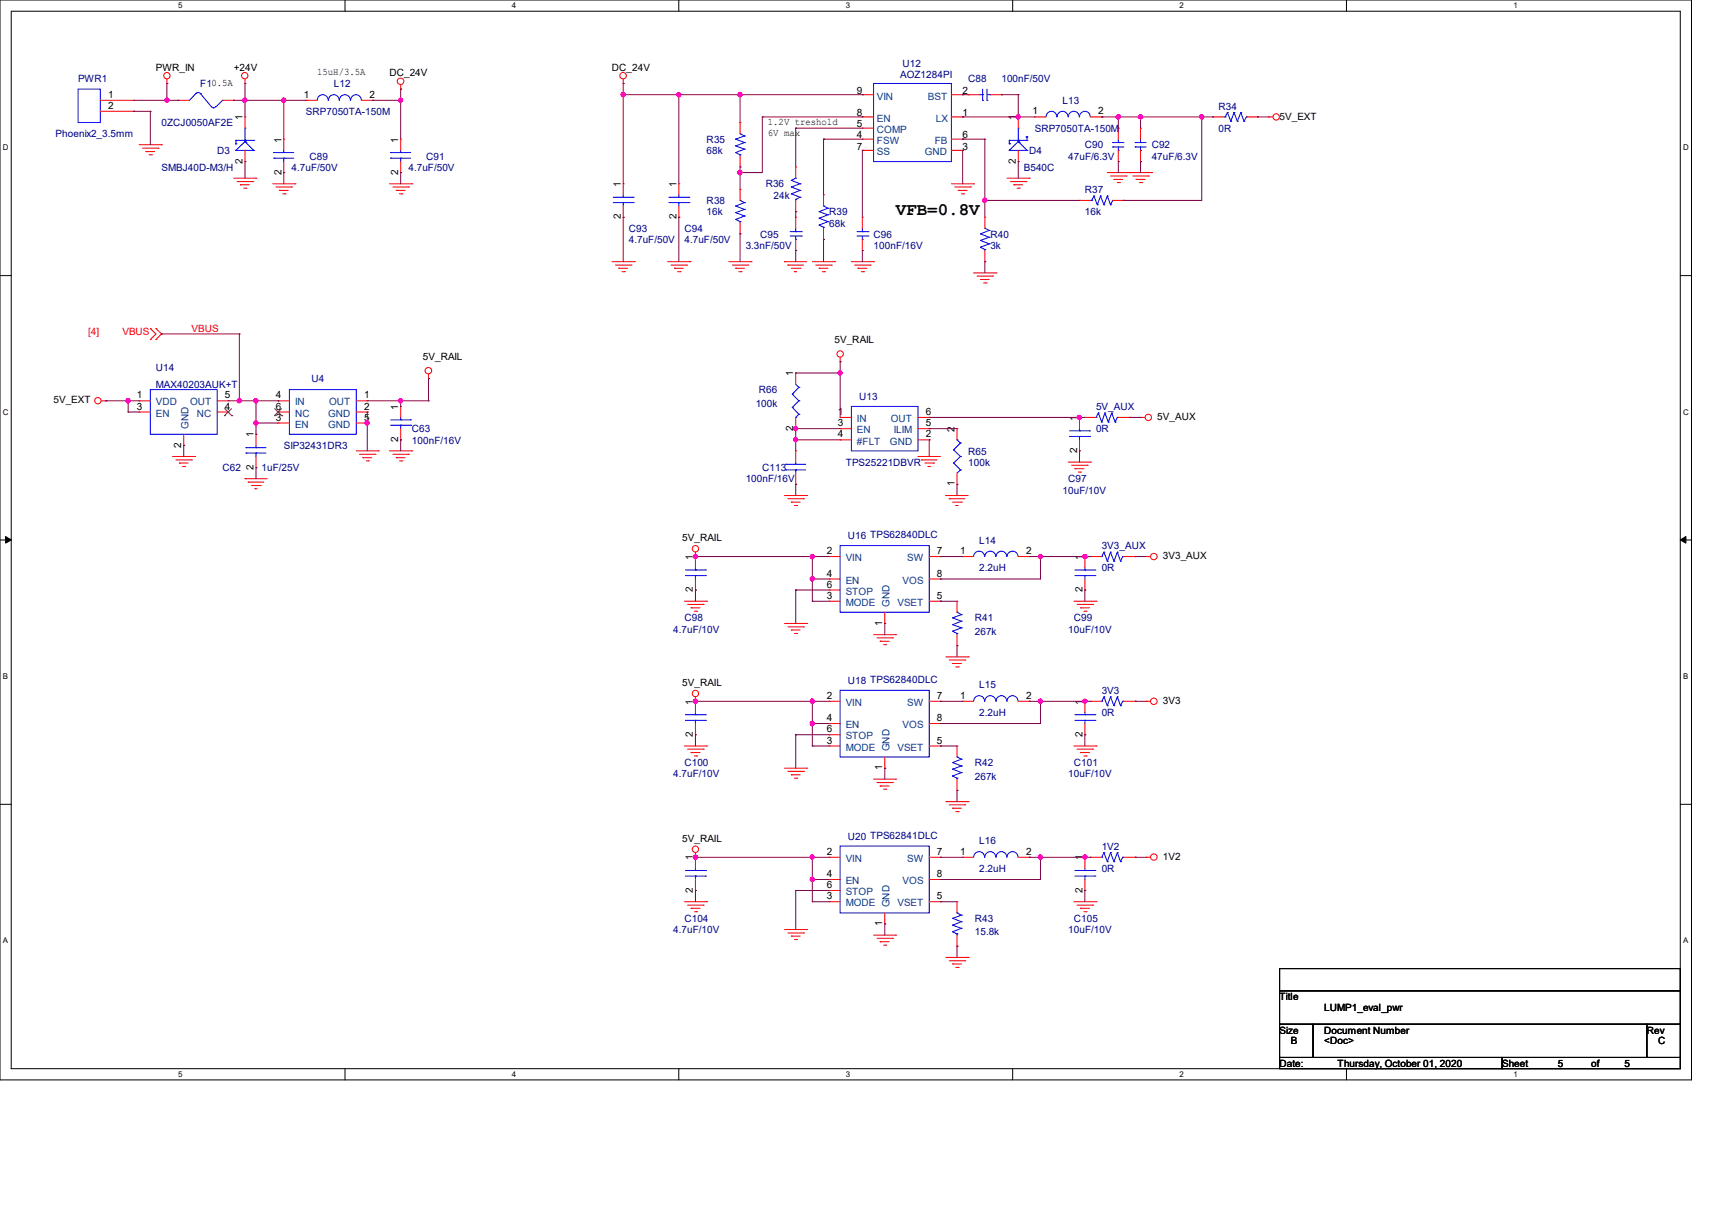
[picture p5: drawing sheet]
<svg xmlns="http://www.w3.org/2000/svg" width="297mm" height="210mm" viewBox="0 0 297 210" stroke-linecap="round" stroke-linejoin="round" font-family="sans-serif">
<path d="M0 0h293.5v187.3h-293.5zM1.9 1.9h289.6v183.4h-289.6z" fill="none" stroke="#000" stroke-width=".17"/>
<g fill="#fff">
<path d="M30.9 .2h.8v1.5h-.8z"/>
<path d="M30.9 185.5h.8v1.6h-.8z"/>
</g>
<path d="M59.9 0v1.9M59.9 185.3v2" fill="none" stroke="#000" stroke-width=".17"/>
<g fill="#fff">
<path d="M88.8 .2h.8v1.5h-.8z"/>
<path d="M88.8 185.5h.8v1.6h-.8z"/>
</g>
<path d="M117.8 0v1.9M117.8 185.3v2" fill="none" stroke="#000" stroke-width=".17"/>
<g fill="#fff">
<path d="M146.7 .2h.8v1.5h-.8z"/>
<path d="M146.7 185.5h.8v1.6h-.8z"/>
</g>
<path d="M175.7 0v1.9M175.7 185.3v2" fill="none" stroke="#000" stroke-width=".17"/>
<g fill="#fff">
<path d="M204.6 .2h.8v1.5h-.8z"/>
<path d="M204.6 185.5h.8v1.6h-.8z"/>
</g>
<path d="M233.6 0v1.9M233.6 185.3v2" fill="none" stroke="#000" stroke-width=".17"/>
<g fill="#fff">
<path d="M262.6 .2h.7v1.5h-.7z"/>
<path d="M262.6 185.5h.7v1.6h-.7z"/>
<path d="M.5 24.8h1v1.6h-1z"/>
<path d="M292 24.8h1v1.6h-1z"/>
<path d="M.5 70.7h1v1.5h-1z"/>
<path d="M292 70.7h1v1.5h-1z"/>
</g>
<path d="M0 47.8h1.9M291.5 47.8h2" fill="none" stroke="#000" stroke-width=".17"/>
<g fill="#fff">
<path d="M.5 116.5h.9v1.6h-.9z"/>
<path d="M292 116.5h.9v1.6h-.9z"/>
</g>
<path d="M0 93.6h1.9M291.5 93.6h2" fill="none" stroke="#000" stroke-width=".17"/>
<path d="M1 93l.9 .6-.9 .6zM291.5 93.6l1-.6v1.2z" fill="#000" stroke="#000" stroke-width=".17"/>
<g fill="#fff">
<path d="M.5 162.4h.9v1.5h-.9z"/>
<path d="M292 162.4h.9v1.5h-.9z"/>
</g>
<path d="M0 139.5h1.9M291.5 139.5h2M222 168h69.5v3.8h-69.5zM222 171.8h69.5v5.8h-69.5zM222 177.6h5.8v5.8h-5.8zM227.8 177.6h57.9v5.8h-57.9zM285.7 177.6h5.8v5.8h-5.8zM222 183.4h38.6v1.9h-38.6zM260.6 183.4h30.9v1.9h-30.9z" fill="none" stroke="#000" stroke-width=".17"/>
<g fill="none" stroke="#f00" stroke-width=".17">
<path d="M17.4 17.4h5.8M17.4 19.3h5.8M23.2 17.4h.1M23.2 19.3h.1M29 14.5h.1M29 13.7v.8M30.9 17.4h.1M30.9 17.4h2M38.6 17.4h2M40.6 17.4h.1M42.5 14.5h.1M42.5 13.7v.8"/>
<path d="M53.1 17.4h.1M53.1 17.4h1.9M62.7 17.4h2M64.7 17.4h.1M69.5 15.5h.1M69.5 14.7v.8M108.1 14.5h.1M108.1 13.7v.8M149.6 16.4h.1M149.6 16.4h2M165.1 16.4h1.9M167 16.4h.1"/>
<path d="M168 16.4h.1M168 16.4h1.9M171.8 16.4h1.9M173.7 16.4h.1M24.1 25.1h3.9M24.7 25.7h2.7M25.3 26.3h.1M25.3 26.3h1.5M25.9 26.8h.4M26.3 26.8h.1M27.4 25.7h.1M28 25.1h.1"/>
<path d="M40.6 30.9h3.8M41.1 31.5h2.8M41.7 32h.1M41.7 32h1.6M42.3 32.6h.4M42.5 28h.1M42.5 20.3h.1M42.5 20.3v1.9M42.5 26.1v1.9M42.7 32.6h.1M43.9 31.5h.1M44.4 30.9h.1"/>
<path d="M47.3 31.9h3.9M47.9 32.4h2.7M48.5 33h.1M48.5 33h1.5M49.1 33.6h.3M49.2 24.1h.1M49.2 29.9h.1M49.2 24.1v2M49.2 28v1.9M49.4 33.6h.1M50.6 32.4h.1M51.2 31.9h.1"/>
<path d="M67.6 31.9h3.9M68.2 32.4h2.7M68.7 33h.1M68.7 33h1.6M69.3 33.6h.4M69.5 24.1h.1M69.5 29.9h.1M69.5 24.1v2M69.5 28v1.9M69.7 33.6h.1M70.9 32.4h.1M71.5 31.9h.1"/>
<path d="M108.1 31.9h.1M108.1 37.7h.1M108.1 31.9v1.9M108.1 35.7v2M117.8 31.9h.1M117.8 37.7h.1M117.8 31.9v1.9M117.8 35.7v2M128.4 21.3h.1M128.4 29h.1M128.4 32.9h.1M128.4 21.3v1.9"/>
<path d="M128.4 27.1v1.9M128.4 32.9v1.9M128.4 38.6v2M138 37.7h.1M138 29h.1M138 36.7h.1M138 29v1.9M138 34.8v1.9M138 37.7v1.9M142.9 33.8h.1M142.9 33.8v1.9M142.9 39.6v1.9"/>
<path d="M149.6 20.3h.1M149.6 24.1h.1M149.6 26.1h.1M149.6 22.2h.1M149.6 37.7h.1M149.6 20.3h2M149.6 24.1h2M149.6 26.1h2M149.6 22.2h2M149.6 37.7v1.9M165.1 31.9h3.8M165.1 20.3h1.9"/>
<path d="M165.1 24.1h1.9M165.1 26.1h1.9M165.7 32.4h2.7M166.2 33h.1M166.2 33h1.6M166.8 33.6h.4M167 24.1h.1M167 26.1h.1M167 20.3h.1M167.2 33.6h.1M168.4 32.4h.1M168.9 31.9h.1"/>
<path d="M170.9 37.7h.1M170.9 37.7v1.9M174.7 30.9h3.9M175.3 31.5h2.7M175.9 32h.1M175.9 32h1.5M176.4 32.6h.4M176.7 28h.1M176.7 20.3h.1M176.7 20.3v1.9M176.7 26.1v1.9M176.8 32.6h.1"/>
<path d="M178 31.5h.1M178.6 30.9h.1M179.5 20.3h.1M179.5 20.3h2M187.3 34.8h.1M187.3 34.8h1.9M189.2 20.3h1.9M191.1 20.3h.1M192.1 29.9h7.7M192.7 30.5h2.7M193 34.8h2M193.3 31.1h.1"/>
<path d="M193.3 31.1h1.5M193.8 31.7h.4M194 22.2h.1M194 28h.1M194 22.2v1.9M194 26.1v1.9M194.2 31.7h.1M195 34.8h.1M195.4 30.5h.1M196 29.9h.1M196.5 30.5h2.7M197.1 31.1h.1"/>
<path d="M197.1 31.1h1.6M197.7 31.7h.4M197.9 22.2h.1M197.9 28h.1M197.9 22.2v1.9M197.9 26.1v1.9M198.1 31.7h.1M199.2 30.5h.1M199.8 29.9h.1M210.4 20.3h.1M210.4 20.3h1.9M216.2 20.3h1.9"/>
<path d="M218.1 20.3h.1M220.1 20.3h.1M220.1 20.3h.8M26.1 57h.1M26.1 58.9h.1M26.1 57l1 .9-1 1M27.1 58.9h.1M27.1 57h.1M27.1 57l.9 .9-.9 1M106.2 45.4h3.9M106.8 46h2.7M107.4 46.5h.1"/>
<path d="M107.4 46.5h1.5M107.9 47.1h.4M108.3 47.1h.1M109.5 46h.1M110.1 45.4h.1M115.8 45.4h3.9M116.4 46h2.7M117 46.5h.1M117 46.5h1.5M117.6 47.1h.4M118 47.1h.1M119.1 46h.1"/>
<path d="M119.7 45.4h.1M126.4 45.4h3.9M127 46h2.8M127.6 46.5h.1M127.6 46.5h1.6M128.2 47.1h.4M128.4 40.6h.1M128.6 47.1h.1M129.8 46h.1M130.3 45.4h.1M136.1 45.4h.1M136.1 45.4h3.9"/>
<path d="M136.7 46h.1M136.7 46h2.7M137.3 46.5h1.5M137.8 47.1h.1M137.8 47.1h.4M138 43.4h.1M138 41.5v1.9M138.8 46.5h.1M140.9 45.4h3.9M141.5 46h2.7M142.1 46.5h.1M142.1 46.5h1.5"/>
<path d="M142.7 47.1h.3M142.9 41.5h.1M143 47.1h.1M144.2 46h.1M144.8 45.4h.1M147.7 45.4h3.9M148.3 46h2.7M148.8 46.5h.1M148.8 46.5h1.6M149.4 47.1h.4M149.6 43.4h.1M149.6 41.5v1.9"/>
<path d="M149.8 47.1h.1M151 46h.1M151.6 45.4h.1M168.9 47.3h3.9M169.5 47.9h2.7M170.1 48.5h.1M170.1 48.5h1.5M170.6 49.1h.5M170.9 45.4h.1M170.9 43.4v2M171.1 49.1h.1M172.2 47.9h.1"/>
<path d="M172.8 47.3h.1M17.6 69.5h.8M18.4 69.5h.1M24.1 69.5h.1M24.1 71.5h.1M24.1 69.5h2M24.1 71.5h2M29.9 79.2h3.9M30.5 79.8h2.7M31.9 77.2h.1M31.9 75.3v1.9M33.2 79.8h.1"/>
<path d="M33.8 79.2h.1M37.7 69.5h1.9M37.7 71.5h1.9M39.6 69.5h.1M39.6 71.5h.1M44.4 75.3h.1M44.4 75.3v1.9M44.4 79.2v1.9M48.3 69.5h.1M48.3 71.5h.1M48.3 73.4h.1M48.3 69.5h1.9"/>
<path d="M48.3 71.5h1.9M48.3 73.4h1.9M61.8 69.5h1.9M61.8 78.2h3.9M61.8 71.5h1.9M61.8 73.4h1.9M62.4 78.8h2.7M62.9 79.4h.1M62.9 79.4h1.6M63.5 79.9h.4M63.7 69.5h.1M63.7 71.5h.1"/>
<path d="M63.7 73.4h.1M63.9 79.9h.1M65.1 78.8h.1M65.7 78.2h.1M67.6 78.2h3.9M68.2 78.8h2.7M68.7 79.4h.1M68.7 79.4h1.6M69.3 79.9h.4M69.5 70.5h.1M69.5 76.3h.1M69.5 70.5v1.9"/>
<path d="M69.5 74.3v2M69.7 79.9h.1M70.9 78.8h.1M71.5 78.2h.1M74.3 65.7h.1M74.3 64.9v.8M138 78.2h.1M138 64.7h.1M138 74.3h.1M138 64.7v1.9M138 72.4v1.9M138 78.2v1.9"/>
<path d="M145.8 62.7h.1M145.8 72.4h.1M145.8 74.3h.1M145.8 76.3h.1M145.8 72.4h1.9M145.8 62v.7M145.8 76.3h1.9M145.8 74.3h1.9M159.3 79.2h.1M159.3 79.2h3.9M159.3 72.4h1.9M159.3 76.3h1.9"/>
<path d="M159.3 74.3h1.9M159.9 79.8h.1M159.9 79.8h2.7M161.2 76.3h.1M161.2 74.3h.1M161.2 72.4h.1M166 74.3h.1M166 74.3v2M187.3 72.4h.1M187.3 78.2h.1M187.3 72.4v1.9M187.3 76.3v1.9"/>
<path d="M188.2 72.4h.1M188.2 72.4h2M194 72.4h2M196 72.4h.1M197.9 72.4h.1M197.9 72.4h.8M31.1 80.3h.1M31.1 80.3h1.5M31.7 80.9h.3M32 80.9h.1M42.5 83h.1M42.5 83h3.9"/>
<path d="M43.1 83.6h.1M43.1 83.6h2.7M43.6 84.2h1.6M44.2 84.8h.1M44.2 84.8h.4M44.4 81.1h.1M45.2 84.2h.1M120.6 96.5h.1M120.6 95.8v2.7M136.1 85.9h3.9M136.7 86.5h2.7M137.3 87.1h.1"/>
<path d="M137.3 87.1h1.5M137.8 87.7h.4M138 84h.1M138 82v2M138.2 87.7h.1M139.4 86.5h.1M140 85.9h.1M143.8 96.5h.1M143.8 96.5h2M160.4 80.3h1.6M161 80.9h.1M161 80.9h.4"/>
<path d="M161.2 96.5h2M162 80.3h.1M163.2 96.5h.1M164.1 85.9h.1M164.1 85.9h3.9M164.7 86.5h.1M164.7 86.5h2.7M165.3 87.1h1.5M165.8 87.7h.1M165.8 87.7h.4M166 84h.1M166 82v2"/>
<path d="M166.8 87.1h.1M167 96.5h.1M167 96.5h1.9M176.7 96.5h1.9M178.6 96.5h.1M185.3 80.1h3.9M185.9 80.7h2.7M186.5 81.3h.1M186.5 81.3h1.5M187.1 81.9h.4M187.5 81.9h.1M188.2 96.5h.1"/>
<path d="M188.2 96.5v2M188.6 80.7h.1M189.2 80.1h.1M189.2 96.5h.1M189.2 96.5h1.9M195 96.5h1.9M196.9 96.5h.1M198.8 96.5h.1M198.8 96.5h.8M118.7 104.3h3.9M119.3 104.8h2.7M119.9 105.4h.1"/>
<path d="M119.9 105.4h1.6M120.5 106h.4M120.6 102.3h.1M120.6 100.4v1.9M120.9 106h.1M122 104.8h.1M122.6 104.3h.1M136.1 108.1h3.9M136.7 108.7h2.7M137.3 109.3h.1M137.3 109.3h1.5M137.8 109.9h.4"/>
<path d="M138.2 109.9h.1M139.4 108.7h.1M140 108.1h.1M143.8 104.3h.1M143.8 100.4h.1M143.8 102.3h.1M143.8 104.3h2M143.8 100.4h2M143.8 102.3h2M151.6 110.1h3.8M152.1 110.6h2.8M152.7 111.2h.1"/>
<path d="M152.7 111.2h1.6M153.3 111.8h.4M153.5 108.1h.1M153.5 106.2v1.9M153.7 111.8h.1M154.9 110.6h.1M155.4 110.1h.1M161.2 104.3h2M161.2 100.4h2M163.2 104.3h.1M163.2 100.4h.1M164.1 113.9h3.9"/>
<path d="M164.7 114.5h2.7M165.3 115.1h.1M165.3 115.1h1.5M165.8 115.7h.4M166 104.3h.1M166 112h.1M166 104.3v1.9M166 110.1v1.9M166.2 115.7h.1M167.4 114.5h.1M168 113.9h.1M186.3 104.3h3.9"/>
<path d="M186.9 104.8h2.7M187.5 105.4h.1M187.5 105.4h1.5M188 106h.4M188.2 102.3h.1M188.2 100.4v1.9M188.4 106h.1M189.6 104.8h.1M190.2 104.3h.1M118.7 129.4h3.9M119.3 129.9h2.7M119.9 130.5h.1"/>
<path d="M119.9 130.5h1.6M120.5 131.1h.4M120.6 121.6h.1M120.6 127.4h.1M120.6 120.9v2.7M120.6 125.5v1.9M120.9 131.1h.1M122 129.9h.1M122.6 129.4h.1M136.1 133.2h3.9M136.7 133.8h2.7M137.3 134.4h.1"/>
<path d="M137.3 134.4h1.5M137.8 135h.4M138.2 135h.1M139.4 133.8h.1M140 133.2h.1M143.8 121.6h.1M143.8 129.4h.1M143.8 125.5h.1M143.8 127.4h.1M143.8 121.6h2M143.8 129.4h2M143.8 125.5h2"/>
<path d="M143.8 127.4h2M151.6 135.1h3.8M152.1 135.7h2.8M152.7 136.3h.1M152.7 136.3h1.6M153.3 136.9h.4M153.5 133.2h.1M153.5 131.3v1.9M153.7 136.9h.1M154.9 135.7h.1M155.4 135.1h.1M161.2 121.6h2"/>
<path d="M161.2 129.4h2M161.2 125.5h2M163.2 121.6h.1M163.2 129.4h.1M163.2 125.5h.1M164.1 139h3.9M164.7 139.6h2.7M166 129.4h.1M166 137.1h.1M166 129.4v1.9M166 135.1v2M167 121.6h.1"/>
<path d="M167 121.6h1.9M167.4 139.6h.1M168 139h.1M176.7 121.6h1.9M178.6 121.6h.1M186.3 129.4h3.9M186.9 129.9h2.7M187.5 130.5h.1M187.5 130.5h1.5M188 131.1h.4M188.2 121.6h.1M188.2 127.4h.1"/>
<path d="M188.2 121.6v2M188.2 125.5v1.9M188.4 131.1h.1M189.2 121.6h.1M189.2 121.6h1.9M189.6 129.9h.1M190.2 129.4h.1M195 121.6h1.9M196.9 121.6h.1M198.8 121.6h.1M198.8 121.6h.8M118.7 156.4h3.9"/>
<path d="M119.3 157h2.7M119.9 157.5h.1M119.9 157.5h1.6M120.5 158.1h.4M120.6 148.7h.1M120.6 154.4h.1M120.6 147.9v2.7M120.6 152.5v1.9M120.9 158.1h.1M122 157h.1M122.6 156.4h.1M143.8 148.7h.1"/>
<path d="M143.8 156.4h.1M143.8 152.5h.1M143.8 154.4h.1M143.8 148.7h2M143.8 156.4h2M143.8 152.5h2M143.8 154.4h2M153.5 158.3v1.9M161.2 148.7h2M161.2 156.4h2M161.2 152.5h2M163.2 148.7h.1"/>
<path d="M163.2 156.4h.1M163.2 152.5h.1M165.3 140.2h.1M165.3 140.2h1.5M165.8 140.8h.4M166 156.4h.1M166 156.4v1.9M166.2 140.8h.1M167 148.7h.1M167 148.7h1.9M176.7 148.7h1.9M178.6 148.7h.1"/>
<path d="M186.3 156.4h3.9M186.9 157h2.7M187.5 157.5h.1M187.5 157.5h1.5M188 158.1h.4M188.2 148.7h.1M188.2 154.4h.1M188.2 148.7v1.9M188.2 152.5v1.9M188.4 158.1h.1M189.2 148.7h.1M189.2 148.7h1.9"/>
<path d="M189.6 157h.1M190.2 156.4h.1M195 148.7h1.9M196.9 148.7h.1M198.8 148.7h.1M198.8 148.7h.8M136.1 161.2h3.9M136.7 161.8h2.7M137.3 162.3h.1M137.3 162.3h1.5M137.8 162.9h.4M138.2 162.9h.1"/>
<path d="M139.4 161.8h.1M140 161.2h.1M151.6 162.2h3.8M152.1 162.7h2.8M152.7 163.3h.1M152.7 163.3h1.6M153.3 163.9h.4M153.5 160.2h.1M153.7 163.9h.1M154.9 162.7h.1M155.4 162.2h.1M164.1 166h3.9"/>
<path d="M164.7 166.6h2.7M165.3 167.2h.1M165.3 167.2h1.5M165.8 167.8h.4M166 164.1h.1M166 162.2v1.9M166.2 167.8h.1M167.4 166.6h.1M168 166h.1"/>
<circle cx="29" cy="13.1" r=".55"/>
<circle cx="42.5" cy="13.1" r=".55"/>
<circle cx="69.5" cy="14.1" r=".56"/>
<circle cx="108.1" cy="13.1" r=".56"/>
<circle cx="221.4" cy="20.3" r=".55"/>
<circle cx="17" cy="69.5" r=".55"/>
<circle cx="74.3" cy="64.3" r=".56"/>
<circle cx="145.8" cy="61.4" r=".55"/>
<circle cx="199.2" cy="72.4" r=".55"/>
<circle cx="120.7" cy="95.2" r=".55"/>
<circle cx="200.2" cy="96.5" r=".56"/>
<circle cx="120.7" cy="120.3" r=".55"/>
<circle cx="200.2" cy="121.6" r=".56"/>
<circle cx="120.7" cy="147.3" r=".55"/>
<circle cx="200.2" cy="148.6" r=".56"/>
</g>
<g fill="none" stroke="#00f" stroke-width=".17">
<path d="M13.5 15.5h3.9v5.8h-3.9zM34 16.2l.4-.2 .4 .2M34 16.2h.1M34 16.2l-1.1 1.2M34.8 16.2h.1M34.8 16.2l1.9 2.3M37.4 18.5l-.3 .2-.4-.2M38.6 17.4h.1M38.6 17.4l-1.1 1.1M55 17.4a.95 .95 0 0 1 1-1 .95 .95 0 0 1 .9 1M57 17.4a.93 .93 0 0 1 .9-1 .93 .93 0 0 1 .9 1M58.9 17.4a.95 .95 0 0 1 .9-1 .95 .95 0 0 1 1 1"/>
<path d="M60.8 17.4a.93 .93 0 0 1 1-1 .93 .93 0 0 1 .9 1M151.6 14.5h13.5v13.5h-13.5zM169.9 16.4h.6M170.5 17.4h.1M170.5 16.4h.1M170.5 15.5v1.9M171.2 17.4h.1M171.2 15.5v1.9M171.2 16.4h.6M171.8 16.4h.1M212.9 19.5h.1M212.9 19.5l-.3 .8"/>
<path d="M212.9 19.5l.6 1.5M214.1 19.5h.1M214.1 19.5l-.6 1.5M214.1 19.5l.6 1.5M215.3 19.5h.1M215.3 19.5l-.6 1.5M215.3 19.5l.5 1.5M40.9 24.3h.1M40.9 26.1h.1M40.9 24.9h.1M40.9 24.3h3.1M40.9 26.1h3.1"/>
<path d="M40.9 24.3v.8M42.5 24.3h.1M42.5 22.2h.1M42.5 24.6h.1M42.5 22.2v2.4M42.5 24.6l1.5 1.5M42.5 24.6l-1.6 1.5M42.7 24.7h.1M44 24.3h.1M44 26.1h.1M47.5 27.4h.1M47.5 26.5h.1"/>
<path d="M47.5 27.4h3.5M47.5 26.5h3.5M49.2 26.5h.1M49.2 27.4h.1M49.2 26.1v.4M49.2 27.4v.6M67.8 27.4h.1M67.8 26.5h.1M67.8 27.4h3.4M67.8 26.5h3.4M69.5 26.5h.1M69.5 27.4h.1"/>
<path d="M69.5 26.1v.4M69.5 27.4v.6M106.4 35.1h3.5M106.4 34.2h3.5M108.1 34.2h.1M108.1 35.1h.1M108.1 33.8v.4M108.1 35.1v.6M109.9 35.1h.1M109.9 34.2h.1M116 35.1h3.5M116 34.2h3.5"/>
<path d="M117.8 34.2h.1M117.8 35.1h.1M117.8 33.8v.4M117.8 35.1v.6M119.5 35.1h.1M119.5 34.2h.1M127.6 26.5h.1M127.6 25.3h.1M127.6 24.1h.1M127.6 38.1h.1M127.6 36.9h.1M127.6 35.7h.1"/>
<path d="M127.6 26.5l.8 .3M127.6 25.3l1.6 .6M127.6 24.1l1.6 .6M127.6 38.1l.8 .3M127.6 36.9l1.6 .6M127.6 35.7l1.6 .6M128.4 23.2h.1M128.4 26.8h.1M128.4 34.8h.1M128.4 38.4h.1M128.4 23.2l.8 .4M128.4 26.8v.3"/>
<path d="M128.4 38.4v.2M128.4 34.8l.8 .3M129.2 25.9h.1M129.2 24.7h.1M129.2 23.6h.1M129.2 37.5h.1M129.2 36.3h.1M129.2 35.1h.1M129.2 25.9l-1.6 .6M129.2 24.7l-1.6 .6M129.2 23.6l-1.6 .5M129.2 37.5l-1.6 .6"/>
<path d="M129.2 36.3l-1.6 .6M129.2 35.1l-1.6 .6M137.3 33.6h.1M137.3 32.4h.1M137.3 31.3h.1M137.3 33.6l1.5 .6M137.3 32.4l1.5 .6M137.3 31.3l1.5 .6M138 30.9h.1M138 34.6h.1M138 34.6v.2M138 39.6v.6"/>
<path d="M138 30.9l-.7 .4M138.8 34.2h.1M138.8 33h.1M138.8 31.9h.1M138.8 34.2l-.8 .4M138.8 33l-1.5 .6M138.8 31.9l-1.5 .5M142.1 39h.1M142.1 37.8h.1M142.1 36.7h.1M142.1 39l.8 .4M142.1 37.8l1.5 .6"/>
<path d="M142.1 36.7l1.5 .6M142.9 35.7h.1M142.9 39.4h.1M142.9 35.7l.7 .4M142.9 39.4v.2M143.6 38.4h.1M143.6 37.3h.1M143.6 36.1h.1M143.6 38.4l-1.5 .6M143.6 37.3l-1.5 .5M143.6 36.1l-1.5 .6M149.6 39.6v.6"/>
<path d="M170.9 39.6h.1M170.9 39.6l.7 .4M171.6 40h.1M171.6 40l-1.5 .6M175.1 24.3h.1M175.1 26.1h.1M175.1 24.9h.1M175.1 24.3h3.1M175.1 24.3v.6M175.1 26.1h3.1M175.1 24.9h.2M176.7 24.3h.1"/>
<path d="M176.7 22.2h.1M176.7 24.6h.1M176.7 22.2v2.4M176.7 24.6l1.5 1.5M176.7 24.6l-1.6 1.5M176.8 24.7h.1M178 23.7h.1M178 23.7h.2M178.2 24.3h.1M178.2 23.7h.1M178.2 26.1h.1M178.2 23.7v.6"/>
<path d="M181.5 20.3a.93 .93 0 0 1 .9-1 .93 .93 0 0 1 .9 1M183.4 20.3a.95 .95 0 0 1 .9-1 .95 .95 0 0 1 1 1M185.3 20.3a.95 .95 0 0 1 1-1 .95 .95 0 0 1 .9 1M187.3 20.3a.93 .93 0 0 1 .9-1 .93 .93 0 0 1 .9 1M189.2 34.8h.2M189.4 34.8h.1M189.8 34h.1M189.8 34l-.4 .8M189.8 34l.6 1.5M190.4 35.5h.1M190.9 34h.1M190.9 34l-.5 1.5"/>
<path d="M190.9 34l.6 1.5M191.5 35.5h.1M192.1 34h.1M192.1 34l-.6 1.5M192.1 34l.6 1.5M192.7 35.5h.1M193 24.7h.1M193 25.5h.1M193 34.8h.1M193 24.7h2M193 25.5h2M193 34.8l-.3 .7"/>
<path d="M194 26.1h.1M194 24.7h.1M194 24.1v.6M194 25.5v.6M196.9 24.7h.1M196.9 25.5h.1M196.9 24.7h1.9M196.9 25.5h1.9M197.9 26.1h.1M197.9 24.7h.1M197.9 24.1v.6M197.9 25.5v.6"/>
<path d="M212.3 20.3h.3M212.6 20.3h.1M213.5 21h.1M214.7 21h.1M215.8 21h.1M216.2 20.3h.1M216.2 20.3l-.4 .7M137.1 40.2h1.9M137.1 40.9h1.9M138 41.5h.1M138 40.2h.1M138 40.9v.6"/>
<path d="M139 40.2h.1M139 40.9h.1M148.7 40.2h1.9M148.7 40.9h1.9M149.6 41.5h.1M149.6 40.2h.1M149.6 40.9v.6M150.6 40.2h.1M150.6 40.9h.1M170.1 42.9h.1M170.1 41.7h.1M170.1 40.6h.1"/>
<path d="M170.1 42.9l.8 .4M170.1 41.7l1.5 .6M170.1 40.6l1.5 .5M170.9 43.3h.1M170.9 43.3v.1M171.6 42.3h.1M171.6 41.1h.1M171.6 42.3l-1.5 .6M171.6 41.1l-1.5 .6M26.1 67.6h11.6v7.7h-11.6zM42.7 78.6h.1M42.7 77.6h.1"/>
<path d="M42.7 78.6h3.4M42.7 77.6h3.4M44.4 77.6h.1M44.4 78.6h.1M44.4 77.2v.4M44.4 78.6v.6M50.2 67.6h11.6v7.7h-11.6zM67.8 73.7h3.4M67.8 72.8h3.4M69.5 72.8h.1M69.5 73.7h.1M69.5 72.4v.4"/>
<path d="M69.5 73.7v.6M71.2 73.7h.1M71.2 72.8h.1M137.5 68.4h.1M137.5 70.7h.1M137.5 68.4l1.1 1.1M137.5 70.7l1.1 1.1M138 72.4h.1M138 66.6l.6 .6M138.6 67.2h.1M138.6 69.5h.1M138.6 71.8h.1"/>
<path d="M138.6 67.2l-1.1 1.2M138.6 69.5l-1.1 1.2M138.6 71.8l-.6 .6M147.7 70.5h11.6v7.7h-11.6zM165.4 78h.1M165.4 78l1.2 1.2M166 76.3h.1M166 76.3l.6 .5M166.6 79.2h.1M166.6 76.8h.1M166.6 79.2l-1.2 1.1M166.6 76.8l-1.2 1.2"/>
<path d="M185.5 75.7h3.5M185.5 74.7h3.5M187.3 74.7h.1M187.3 75.7h.1M187.3 74.3v.4M187.3 75.7v.6M189 75.7h.1M189 74.7h.1M190.2 72.4h.1M190.5 71.6h.1M190.5 71.6l.6 1.6M190.5 71.6l-.3 .8"/>
<path d="M191.1 73.2h.1M191.7 71.6h.1M191.7 71.6l.6 1.6M191.7 71.6l-.6 1.6M192.3 73.2h.1M192.9 71.6h.1M192.9 71.6l.6 1.6M192.9 71.6l-.6 1.6M193.5 73.2h.1M193.8 72.4h.1M193.8 72.4l-.3 .8M193.8 72.4h.2"/>
<path d="M118.9 99.8h3.5M118.9 98.8h3.5M120.6 98.8h.1M120.6 99.8h.1M120.6 98.5v.3M120.6 99.8v.6M122.4 99.8h.1M122.4 98.8h.1M136.3 81.5h.1M136.3 80.5h.1M136.3 81.5h3.5M136.3 80.5h3.5"/>
<path d="M138 80.5h.1M138 81.5h.1M138 80.1v.4M138 81.5v.5M145.8 94.6h15.4v11.6h-15.4zM165.4 80.3h.1M165.4 80.3l1.2 1.2M166.6 81.5h.1M166.6 81.5l-.6 .5M168.9 96.5a.95 .95 0 0 1 1-.9 .95 .95 0 0 1 .9 .9M170.9 96.5a.95 .95 0 0 1 .9-.9 .95 .95 0 0 1 1 .9M172.8 96.5a.93 .93 0 0 1 .9-.9 .93 .93 0 0 1 1 .9"/>
<path d="M174.7 96.5a.95 .95 0 0 1 1-.9 .95 .95 0 0 1 .9 .9M186.5 99.8h3.4M186.5 98.8h3.4M188.2 98.8h.1M188.2 99.8h.1M188.2 98.5v.3M188.2 99.8v.6M189.9 99.8h.1M189.9 98.8h.1M191.1 96.5h.1M191.5 95.8h.1M191.5 95.8l.6 1.5"/>
<path d="M191.5 95.8l-.4 .7M192.1 97.3h.1M192.7 95.8h.1M192.7 95.8l.6 1.5M192.7 95.8l-.6 1.5M193.3 97.3h.1M193.8 95.8h.1M193.8 95.8l.6 1.5M193.8 95.8l-.5 1.5M194.4 97.3h.1M194.8 96.5h.1M194.8 96.5l-.4 .8"/>
<path d="M194.8 96.5h.2M145.8 119.7h15.4v11.6h-15.4zM165.3 109.5h.1M165.3 108.3h.1M165.3 107.1h.1M165.3 109.5l.7 .4M165.3 108.3l1.5 .6M165.3 107.1l1.5 .6M166 106.2h.1M166 109.9h.1M166 109.9v.2M166 106.2l.8 .4"/>
<path d="M166.8 108.9h.1M166.8 107.7h.1M166.8 106.6h.1M166.8 108.9l-1.5 .6M166.8 107.7l-1.5 .6M166.8 106.6l-1.5 .5M118.9 124.9h3.5M118.9 124h3.5M120.6 124h.1M120.6 124.9h.1M120.6 123.6v.4M120.6 124.9v.6"/>
<path d="M122.4 124.9h.1M122.4 124h.1M165.3 134.6h.1M165.3 133.4h.1M165.3 132.2h.1M165.3 134.6l.7 .4M165.3 133.4l1.5 .6M165.3 132.2l1.5 .6M166 131.3h.1M166 135h.1M166 135v.1M166 131.3l.8 .4"/>
<path d="M166.8 134h.1M166.8 132.8h.1M166.8 131.7h.1M166.8 134l-1.5 .6M166.8 132.8l-1.5 .6M166.8 131.7l-1.5 .5M168.9 121.6a.95 .95 0 0 1 1-.9 .95 .95 0 0 1 .9 .9M170.9 121.6a.95 .95 0 0 1 .9-.9 .95 .95 0 0 1 1 .9M172.8 121.6a.93 .93 0 0 1 .9-.9 .93 .93 0 0 1 1 .9M174.7 121.6a.95 .95 0 0 1 1-.9 .95 .95 0 0 1 .9 .9M186.5 124.9h3.4M186.5 124h3.4"/>
<path d="M188.2 124h.1M188.2 124.9h.1M188.2 123.6v.4M188.2 124.9v.6M189.9 124.9h.1M189.9 124h.1M191.1 121.6h.1M191.5 120.9h.1M191.5 120.9l.6 1.5M191.5 120.9l-.4 .7M192.1 122.4h.1M192.7 120.9h.1"/>
<path d="M192.7 120.9l.6 1.5M192.7 120.9l-.6 1.5M193.3 122.4h.1M193.8 120.9h.1M193.8 120.9l.6 1.5M193.8 120.9l-.5 1.5M194.4 122.4h.1M194.8 121.6h.1M194.8 121.6l-.4 .8M194.8 121.6h.2M118.9 151.9h3.5M118.9 151h3.5"/>
<path d="M120.6 151h.1M120.6 151.9h.1M120.6 150.6v.4M120.6 151.9v.6M122.4 151.9h.1M122.4 151h.1M145.8 146.7h15.4v11.6h-15.4zM165.3 159.3h.1M165.3 159.3l1.5 .6M166 158.3h.1M166 158.3l.8 .4M166.8 159.9h.1"/>
<path d="M166.8 158.7h.1M166.8 159.9l-1.5 .5M166.8 158.7l-1.5 .6M168.9 148.7a.95 .95 0 0 1 1-1 .95 .95 0 0 1 .9 1M170.9 148.7a.95 .95 0 0 1 .9-1 .95 .95 0 0 1 1 1M172.8 148.7a.93 .93 0 0 1 .9-1 .93 .93 0 0 1 1 1M174.7 148.7a.95 .95 0 0 1 1-1 .95 .95 0 0 1 .9 1M186.5 151.9h3.4M186.5 151h3.4M188.2 151h.1M188.2 151.9h.1M188.2 150.6v.4"/>
<path d="M188.2 151.9v.6M189.9 151.9h.1M189.9 151h.1M191.1 148.7h.1M191.5 147.9h.1M191.5 147.9l.6 1.5M191.5 147.9l-.4 .8M192.1 149.4h.1M192.7 147.9h.1M192.7 147.9l.6 1.5M192.7 147.9l-.6 1.5M193.3 149.4h.1"/>
<path d="M193.8 147.9h.1M193.8 147.9l.6 1.5M193.8 147.9l-.5 1.5M194.4 149.4h.1M194.8 148.7h.1M194.8 148.7l-.4 .7M194.8 148.7h.2M165.3 161.6h.1M165.3 160.4h.1M165.3 161.6l.7 .4M165.3 160.4l1.5 .6M166 162h.1"/>
<path d="M166 162v.2M166.8 161h.1M166.8 161l-1.5 .6"/>
</g>
<path d="M38.9 72.1h.1M39 70.9l1.2 1.2M40.2 70.9l-1.3 1.2M40.2 72.1h.1M47.6 72.1h.1M47.7 70.9l1.2 1.2M48.9 70.9l-1.3 1.2M48.9 72.1h.1" fill="none" stroke="#804000" stroke-width=".17"/>
<g fill="none" stroke="#800040" stroke-width=".17">
<path d="M23.2 19.3h.1M23.2 17.4h7.7M23.2 19.3h2.9M26.1 19.3h.1M26.1 19.3v5.8M29 14.5h.1M29 17.4h.1M29 14.5v2.9M30.9 17.4h.1M40.6 17.4h.1M40.6 17.4h12.5M42.5 14.5h.1"/>
<path d="M42.5 17.4h.1M42.5 14.5v5.8M49.2 17.4h.1M49.2 17.4v6.7M64.7 17.4h.1M64.7 17.4h4.8M69.5 15.5h.1M69.5 17.4h.1M69.5 15.5v8.6M108.1 14.5h.1M108.1 16.4h.1M108.1 14.5v17.4"/>
<path d="M108.1 16.4h41.5M117.8 16.4h.1M117.8 16.4v15.5M128.4 16.4h.1M128.4 16.4v4.9M149.6 16.4h.1M167 16.4h.1M167 16.4h1M173.7 16.4h.1M173.7 16.4h3M176.7 16.4h.1M176.7 16.4v3.9"/>
<path d="M42.5 28h.1M42.5 28v2.9M49.2 29.9h.1M49.2 29.9v2M69.5 29.9h.1M69.5 29.9v2M108.1 37.7h.1M108.1 37.7v7.7M117.8 37.7h.1M117.8 37.7v7.7M128.4 29h.1M128.4 29.9h.1"/>
<path d="M128.4 29v3.9M132.2 20.3h.1M132.2 20.3h17.4M132.2 20.3v9.6h-3.8M138 22.2h.1M138 36.7h.1M138 22.2v6.8M138 36.7v1M138 22.2h11.6M142.9 24.1h.1M142.9 24.1v9.7M142.9 24.1h6.7"/>
<path d="M149.6 26.1h.1M149.6 20.3h.1M149.6 26.1v11.6M167 20.3h.1M167 24.1h.1M167 26.1h.1M167 20.3h12.5M167 24.1h3.9M167 26.1v5.8M170.9 24.1h.1M170.9 34.8h.1M170.9 24.1v13.6"/>
<path d="M170.9 34.8h16.4M176.7 20.3h.1M176.7 28h.1M176.7 28v2.9M191.1 20.3h.1M191.1 20.3h19.3M194 20.3h.1M194 28h.1M194 20.3v1.9M194 28v1.9M195 34.8h.1M197.9 20.3h.1"/>
<path d="M197.9 28h.1M197.9 20.3v1.9M197.9 28v1.9M208.5 20.3h.1M208.5 20.3v14.5h-13.5M210.4 20.3h.1M218.1 20.3h.1M218.1 20.3h2M28 57.9h.1M28 57.9h13.5M41.5 57.9h.1M41.5 57.9v11.6"/>
<path d="M128.4 40.6h.1M128.4 40.6v4.8M138 43.4h.1M138 43.4v2M142.9 41.5h.1M142.9 41.5v3.9M149.6 43.4h.1M149.6 43.4v2M170.9 45.4h.1M170.9 45.4v1.9M18.4 69.5h.1M18.4 69.5h5.7"/>
<path d="M22.2 69.5h.1M22.2 71.5h.1M22.2 69.5v2M22.2 71.5h1.9M31.9 77.2h.1M31.9 77.2v2M39.6 69.5h8.7M41.5 69.5h.1M44.4 73.4h.1M44.4 69.5h.1M44.4 75.3h.1M44.4 69.5v5.8"/>
<path d="M44.4 73.4h3.9M48.3 69.5h.1M63.7 71.5h.1M63.7 73.4h.1M63.7 69.5h10.6M63.7 71.5v6.7M69.5 69.5h.1M69.5 76.3h.1M69.5 69.5v1M69.5 76.3v1.9M74.3 69.5h.1M74.3 65.7h.1"/>
<path d="M74.3 65.7v3.8M138 74.3h.1M138 76.3h.1M138 64.7h.1M138 74.3v3.9M138 74.3h7.8M138 76.3h7.8M138 64.7h7.8M145.8 62.7h.1M145.8 64.7h.1M145.8 62.7v9.7M161.2 72.4h.1"/>
<path d="M161.2 74.3h.1M161.2 76.3h.1M161.2 72.4h27M161.2 74.3h4.8M161.2 76.3v2.9M187.3 72.4h.1M187.3 78.2h.1M187.3 78.2v1.9M196 72.4h.1M196 72.4h1.9M44.4 81.1h.1M44.4 81.1v1.9"/>
<path d="M120.6 96.5h.1M120.6 96.5h23.2M138 84h.1M138 84v1.9M140.9 96.5h.1M140.9 96.5v7.8M163.2 96.5h.1M163.2 96.5h3.8M166 84h.1M166 84v1.9M178.6 96.5h.1M178.6 96.5h10.6"/>
<path d="M180.5 96.5h.1M180.5 96.5v3.9h-17.3M188.2 96.5h.1M196.9 96.5h.1M196.9 96.5h1.9M120.6 102.3h.1M120.6 102.3v2M138 102.3h.1M138 102.3v5.8M138 102.3h5.8M140.9 100.4h.1M140.9 104.3h.1"/>
<path d="M140.9 100.4h2.9M140.9 104.3h2.9M153.5 108.1h.1M153.5 108.1v2M163.2 100.4h.1M163.2 104.3h.1M163.2 104.3h2.8M166 112h.1M166 112v1.9M188.2 102.3h.1M188.2 102.3v2M120.6 121.6h.1"/>
<path d="M120.6 127.4h.1M120.6 121.6h23.2M120.6 127.4v2M138 127.4h.1M138 127.4h5.8M138 127.4v5.8M140.9 121.6h.1M140.9 125.5h.1M140.9 129.4h.1M140.9 121.6v7.8M140.9 125.5h2.9M140.9 129.4h2.9"/>
<path d="M153.5 133.2h.1M153.5 133.2v1.9M163.2 121.6h.1M163.2 125.5h.1M163.2 129.4h.1M163.2 121.6h3.8M163.2 129.4h2.8M166 137.1h.1M166 137.1v1.9M178.6 121.6h.1M178.6 121.6h10.6M180.5 121.6h.1"/>
<path d="M180.5 121.6v3.9h-17.3M188.2 121.6h.1M188.2 127.4h.1M188.2 127.4v2M196.9 121.6h.1M196.9 121.6h1.9M120.6 148.7h.1M120.6 154.4h.1M120.6 154.4v2M120.6 148.7h23.2M138 154.4h.1M138 154.4v6.8"/>
<path d="M138 154.4h5.8M140.9 148.7h.1M140.9 152.5h.1M140.9 156.4h.1M140.9 148.7v7.7M140.9 152.5h2.9M140.9 156.4h2.9M163.2 148.7h.1M163.2 152.5h.1M163.2 156.4h.1M163.2 148.7h3.8M163.2 156.4h2.8"/>
<path d="M178.6 148.7h.1M178.6 148.7h10.6M180.5 148.7h.1M180.5 148.7v3.8h-17.3M188.2 148.7h.1M188.2 154.4h.1M188.2 154.4v2M196.9 148.7h.1M196.9 148.7h1.9M153.5 160.2h.1M153.5 160.2v2M166 164.1h.1"/>
<path d="M166 164.1v1.9"/>
</g>
<g fill="#f0f" stroke="#f0f" stroke-width=".17">
<circle cx="120.7" cy="121.6" r=".37"/>
<circle cx="140.9" cy="125.5" r=".37"/>
<circle cx="140.9" cy="121.6" r=".37"/>
<circle cx="188.2" cy="121.6" r=".37"/>
<circle cx="180.5" cy="121.6" r=".37"/>
<circle cx="140.9" cy="148.6" r=".37"/>
<circle cx="120.7" cy="148.6" r=".37"/>
<circle cx="140.9" cy="152.5" r=".37"/>
<circle cx="188.2" cy="148.6" r=".37"/>
<circle cx="180.5" cy="148.6" r=".37"/>
<circle cx="29" cy="17.4" r=".37"/>
<circle cx="42.5" cy="17.4" r=".37"/>
<circle cx="49.2" cy="17.4" r=".37"/>
<circle cx="69.5" cy="17.4" r=".37"/>
<circle cx="108.1" cy="16.4" r=".37"/>
<circle cx="117.7" cy="16.4" r=".37"/>
<circle cx="176.6" cy="20.3" r=".37"/>
<circle cx="194" cy="20.3" r=".37"/>
<circle cx="197.9" cy="20.3" r=".37"/>
<circle cx="208.5" cy="20.3" r=".37"/>
<circle cx="170.8" cy="34.7" r=".37"/>
<circle cx="128.4" cy="29.9" r=".37"/>
<circle cx="128.4" cy="16.4" r=".37"/>
<circle cx="22.2" cy="69.5" r=".37"/>
<circle cx="120.7" cy="96.5" r=".37"/>
<circle cx="140.9" cy="100.4" r=".37"/>
<circle cx="140.9" cy="96.5" r=".37"/>
<circle cx="188.2" cy="96.5" r=".37"/>
<circle cx="180.5" cy="96.5" r=".37"/>
<circle cx="63.7" cy="73.3" r=".37"/>
<circle cx="44.4" cy="69.5" r=".37"/>
<circle cx="44.4" cy="73.3" r=".37"/>
<circle cx="41.5" cy="69.5" r=".37"/>
<circle cx="69.5" cy="69.5" r=".37"/>
<circle cx="187.3" cy="72.4" r=".37"/>
<circle cx="138" cy="74.3" r=".37"/>
<circle cx="138" cy="76.2" r=".37"/>
<circle cx="145.7" cy="64.7" r=".37"/>
</g>
<text font-size="3" x="155.4" y="37.3">VFB=0.8V</text>
<g font-size="1.7" fill="#000080">
<text x="156.6" y="11.7">U12</text>
<text x="13.5" y="14.2">PWR1</text>
<text x="34.8" y="15.2">F10.5A</text>
<text x="57.9" y="15.2">L12</text>
<text x="156.2" y="13.6">AOZ1284PI</text>
<text x="168" y="14.2">C88</text>
<text x="173.7" y="14.2">100nF/50V</text>
<text x="9.7" y="23.8">Phoenix2_3.5mm</text>
<text x="28" y="21.9">0ZCJ0050AF2E</text>
<text x="53.1" y="20">SRP7050TA-150M</text>
<text x="179.5" y="22.9">SRP7050TA-150M</text>
<text x="184.4" y="18">L13</text>
<text x="211.4" y="19">R34</text>
<text x="211.4" y="22.9">0R</text>
<text x="28" y="29.6">SMBJ40D-M3/H</text>
<text x="37.7" y="26.7">D3</text>
<text x="50.6" y="29.6">4.7uF/50V</text>
<text x="53.7" y="27.7">C89</text>
<text x="70.9" y="29.6">4.7uF/50V</text>
<text x="74" y="27.7">C91</text>
<text x="122.6" y="24.8">R35</text>
<text x="122.6" y="26.7">68k</text>
<text x="177.6" y="29.6">B540C</text>
<text x="178.6" y="26.7">D4</text>
<text x="185.3" y="27.7">47uF/6.3V</text>
<text x="188.2" y="25.7">C90</text>
<text x="199.8" y="25.7">C92</text>
<text x="199.8" y="27.7">47uF/6.3V</text>
<text x="122.6" y="35.4">R38</text>
<text x="132.8" y="32.5">R36</text>
<text x="134.2" y="34.5">24k</text>
<text x="188.2" y="33.5">R37</text>
<text x="109.1" y="40.2">C93</text>
<text x="118.7" y="40.2">C94</text>
<text x="122.6" y="37.3">16k</text>
<text x="131.9" y="41.2">C95</text>
<text x="143.8" y="37.3">R39</text>
<text x="143.8" y="39.3">68k</text>
<text x="151.6" y="41.2">C96</text>
<text x="171.8" y="41.2">R40</text>
<text x="188.2" y="37.3">16k</text>
<text x="109.1" y="42.2">4.7uF/50V</text>
<text x="118.7" y="42.2">4.7uF/50V</text>
<text x="129.4" y="43.1">3.3nF/50V</text>
<text x="151.6" y="43.1">100nF/16V</text>
<text x="171.8" y="43.1">3k</text>
<text x="27.1" y="64.3">U14</text>
<text x="27.1" y="67.3">MAX40203AUK+T</text>
<text x="54.1" y="66.3">U4</text>
<text x="131.1" y="70.5">100k</text>
<text x="131.7" y="68.2">R66</text>
<text x="149.1" y="69.4">U13</text>
<text x="190.2" y="71.1">5V_AUX</text>
<text x="49.2" y="77.9">SIP32431DR3</text>
<text x="71.5" y="75">C63</text>
<text x="71.5" y="76.9">100nF/16V</text>
<text x="190.2" y="75">0R</text>
<text x="38.6" y="81.7">C62</text>
<text x="45.4" y="81.7">1uF/25V</text>
<text x="129.4" y="83.6">100nF/16V</text>
<text x="132.2" y="81.7">C113</text>
<text x="146.7" y="80.8">TPS25221DBVR</text>
<text x="168" y="78.8">R65</text>
<text x="168" y="80.8">100k</text>
<text x="185.3" y="83.6">C97</text>
<text x="184.4" y="85.6">10uF/10V</text>
<text x="147.1" y="93.5">U16 TPS62840DLC</text>
<text x="169.9" y="94.3">L14</text>
<text x="191.1" y="95.2">3V3_AUX</text>
<text x="169.9" y="99.1">2.2uH</text>
<text x="191.1" y="99.1">0R</text>
<text x="118.7" y="107.8">C98</text>
<text x="169.1" y="107.8">R41</text>
<text x="186.3" y="107.8">C99</text>
<text x="116.8" y="109.7">4.7uF/10V</text>
<text x="169.1" y="110.1">267k</text>
<text x="185.3" y="109.7">10uF/10V</text>
<text x="147.1" y="118.6">U18 TPS62840DLC</text>
<text x="169.9" y="119.4">L15</text>
<text x="169.9" y="124.2">2.2uH</text>
<text x="191.1" y="120.4">3V3</text>
<text x="191.1" y="124.2">0R</text>
<text x="116.8" y="134.8">4.7uF/10V</text>
<text x="118.7" y="132.9">C100</text>
<text x="169.1" y="132.9">R42</text>
<text x="169.1" y="135.2">267k</text>
<text x="185.3" y="134.8">10uF/10V</text>
<text x="186.3" y="132.9">C101</text>
<text x="147.1" y="145.6">U20 TPS62841DLC</text>
<text x="169.9" y="146.4">L16</text>
<text x="191.1" y="147.4">1V2</text>
<text x="169.9" y="151.2">2.2uH</text>
<text x="191.1" y="151.2">0R</text>
<text x="116.8" y="161.8">4.7uF/10V</text>
<text x="118.7" y="159.9">C104</text>
<text x="169.1" y="159.9">R43</text>
<text x="185.3" y="161.8">10uF/10V</text>
<text x="186.3" y="159.9">C105</text>
<text x="169.1" y="162.2">15.8k</text>
</g>
<g font-size="1.7">
<text x="18.8" y="17">1</text>
<text x="27.1" y="12.2">PWR_IN</text>
<text x="40.6" y="12.2">+24V</text>
<text x="52.7" y="17">1</text>
<text x="55" y="13">15uH/3.5A</text>
<text x="64.1" y="17">2</text>
<text x="67.6" y="13.2">DC_24V</text>
<text x="106.2" y="12.2">DC_24V</text>
<text x="148.7" y="16.3">9</text>
<text x="167" y="16.3">2</text>
<text x="18.8" y="18.9">2</text>
<text x="42.1" y="20.9" transform="rotate(-90 42.1 20.9)">1</text>
<text x="133.2" y="23.6">6V max</text>
<text x="133.2" y="21.7">1.2V treshold</text>
<text x="148.7" y="20.2">8</text>
<text x="148.7" y="22.1">5</text>
<text x="167" y="20.2">1</text>
<text x="176.2" y="20.9" transform="rotate(-90 176.2 20.9)">1</text>
<text x="179.1" y="19.9">1</text>
<text x="190.5" y="19.9">2</text>
<text x="222" y="20.7">5V_EXT</text>
<text x="42.1" y="28.4" transform="rotate(-90 42.1 28.4)">2</text>
<text x="48.8" y="24.7" transform="rotate(-90 48.8 24.7)">1</text>
<text x="69.1" y="24.7" transform="rotate(-90 69.1 24.7)">1</text>
<text x="148.7" y="24">4</text>
<text x="148.7" y="26">7</text>
<text x="167" y="24">6</text>
<text x="167" y="26">3</text>
<text x="176.2" y="28.4" transform="rotate(-90 176.2 28.4)">2</text>
<text x="48.8" y="30.4" transform="rotate(-90 48.8 30.4)">2</text>
<text x="69.1" y="30.4" transform="rotate(-90 69.1 30.4)">2</text>
<text x="107.7" y="32.4" transform="rotate(-90 107.7 32.4)">1</text>
<text x="117.3" y="32.4" transform="rotate(-90 117.3 32.4)">1</text>
<text x="107.7" y="38.1" transform="rotate(-90 107.7 38.1)">2</text>
<text x="117.3" y="38.1" transform="rotate(-90 117.3 38.1)">2</text>
<text x="144.8" y="59.5">5V_RAIL</text>
<text x="73.4" y="62.4">5V_RAIL</text>
<text x="137.6" y="65.3" transform="rotate(-90 137.6 65.3)">1</text>
<text x="9.3" y="70">5V_EXT</text>
<text x="23.7" y="69.1">1</text>
<text x="23.7" y="71">3</text>
<text x="39" y="69.1">5</text>
<text x="39" y="71">4</text>
<text x="47.9" y="69.1">4</text>
<text x="47.9" y="71">6</text>
<text x="63.2" y="69.1">1</text>
<text x="63.2" y="71">2</text>
<text x="69.1" y="71" transform="rotate(-90 69.1 71)">1</text>
<text x="145.4" y="72">1</text>
<text x="160.6" y="72">6</text>
<text x="31.5" y="77.6" transform="rotate(-90 31.5 77.6)">2</text>
<text x="44" y="75.9" transform="rotate(-90 44 75.9)">1</text>
<text x="47.9" y="72.9">3</text>
<text x="63.2" y="72.9">5</text>
<text x="69.1" y="76.7" transform="rotate(-90 69.1 76.7)">2</text>
<text x="137.6" y="74.7" transform="rotate(-90 137.6 74.7)">2</text>
<text x="145.4" y="73.9">3</text>
<text x="145.4" y="75.9">4</text>
<text x="160.6" y="75.9">2</text>
<text x="160.6" y="73.9">5</text>
<text x="165.6" y="74.9" transform="rotate(-90 165.6 74.9)">2</text>
<text x="186.9" y="73" transform="rotate(-90 186.9 73)">1</text>
<text x="200.8" y="72.9">5V_AUX</text>
<text x="44" y="81.5" transform="rotate(-90 44 81.5)">2</text>
<text x="186.9" y="78.6" transform="rotate(-90 186.9 78.6)">2</text>
<text x="165.6" y="84.4" transform="rotate(-90 165.6 84.4)">1</text>
<text x="118.4" y="93.9">5V_RAIL</text>
<text x="120.2" y="97.1" transform="rotate(-90 120.2 97.1)">1</text>
<text x="143.4" y="96.1">2</text>
<text x="143.4" y="100">4</text>
<text x="143.4" y="101.9">6</text>
<text x="162.6" y="96.1">7</text>
<text x="162.6" y="100">8</text>
<text x="166.6" y="96.1">1</text>
<text x="178" y="96.1">2</text>
<text x="187.8" y="97.1" transform="rotate(-90 187.8 97.1)">1</text>
<text x="201.8" y="97">3V3_AUX</text>
<text x="120.2" y="102.7" transform="rotate(-90 120.2 102.7)">2</text>
<text x="143.4" y="103.8">3</text>
<text x="162.6" y="103.8">5</text>
<text x="187.8" y="102.7" transform="rotate(-90 187.8 102.7)">2</text>
<text x="153.1" y="108.5" transform="rotate(-90 153.1 108.5)">1</text>
<text x="118.4" y="119">5V_RAIL</text>
<text x="120.2" y="122.2" transform="rotate(-90 120.2 122.2)">1</text>
<text x="143.4" y="121.2">2</text>
<text x="143.4" y="125">4</text>
<text x="162.6" y="121.2">7</text>
<text x="162.6" y="125">8</text>
<text x="166.6" y="121.2">1</text>
<text x="178" y="121.2">2</text>
<text x="187.8" y="122.2" transform="rotate(-90 187.8 122.2)">1</text>
<text x="201.8" y="122.1">3V3</text>
<text x="120.2" y="127.8" transform="rotate(-90 120.2 127.8)">2</text>
<text x="143.4" y="128.9">3</text>
<text x="143.4" y="127">6</text>
<text x="162.6" y="128.9">5</text>
<text x="187.8" y="127.8" transform="rotate(-90 187.8 127.8)">2</text>
<text x="153.1" y="133.6" transform="rotate(-90 153.1 133.6)">1</text>
<text x="118.4" y="146">5V_RAIL</text>
<text x="120.2" y="149.2" transform="rotate(-90 120.2 149.2)">1</text>
<text x="143.4" y="148.2">2</text>
<text x="162.6" y="148.2">7</text>
<text x="166.6" y="148.2">1</text>
<text x="178" y="148.2">2</text>
<text x="187.8" y="149.2" transform="rotate(-90 187.8 149.2)">1</text>
<text x="201.8" y="149.1">1V2</text>
<text x="120.2" y="154.9" transform="rotate(-90 120.2 154.9)">2</text>
<text x="143.4" y="156">3</text>
<text x="143.4" y="152.1">4</text>
<text x="143.4" y="154">6</text>
<text x="162.6" y="156">5</text>
<text x="162.6" y="152.1">8</text>
<text x="187.8" y="154.9" transform="rotate(-90 187.8 154.9)">2</text>
<text x="153.1" y="160.7" transform="rotate(-90 153.1 160.7)">1</text>
<text x="222" y="173.4">Title</text>
<text x="222" y="179.2">Size</text>
<text x="229.7" y="175.3">LUMP1_eval_pwr</text>
<text x="229.7" y="179.2">Document Number</text>
<text x="285.7" y="179.2">Rev</text>
<text x="222" y="185">Date:</text>
<text x="223.9" y="181.1">B</text>
<text x="229.7" y="181.1">&lt;Doc&gt;</text>
<text x="232.1" y="185">Thursday, October 01, 2020</text>
<text x="260.6" y="185">Sheet</text>
<text x="270.2" y="185">5</text>
<text x="276" y="185">of</text>
<text x="281.8" y="185">5</text>
<text x="287.7" y="181.1">C</text>
</g>
<g font-size="1.7" fill="#004080">
<text x="152.1" y="17.3">VIN</text>
<text x="161" y="17.3">BST</text>
<text x="152.1" y="21.1">EN</text>
<text x="152.1" y="23.1">COMP</text>
<text x="162.3" y="21.1">LX</text>
<text x="152.1" y="25">FSW</text>
<text x="152.1" y="26.9">SS</text>
<text x="160.4" y="26.9">GND</text>
<text x="162.2" y="25">FB</text>
<text x="27.1" y="70.3">VDD</text>
<text x="33" y="70.3">OUT</text>
<text x="51.2" y="70.3">IN</text>
<text x="57.1" y="70.3">OUT</text>
<text x="27.1" y="72.3">EN</text>
<text x="32.7" y="74.3" transform="rotate(-90 32.7 74.3)">GND</text>
<text x="34.2" y="72.3">NC</text>
<text x="51.2" y="72.3">NC</text>
<text x="51.2" y="74.2">EN</text>
<text x="56.9" y="72.3">GND</text>
<text x="56.9" y="74.2">GND</text>
<text x="148.7" y="73.2">IN</text>
<text x="148.7" y="75.1">EN</text>
<text x="148.7" y="77.1">#FLT</text>
<text x="154.4" y="77.1">GND</text>
<text x="154.6" y="73.2">OUT</text>
<text x="155.1" y="75.1">ILIM</text>
<text x="146.7" y="97.3">VIN</text>
<text x="146.7" y="101.2">EN</text>
<text x="156.6" y="101.2">VOS</text>
<text x="157.4" y="97.3">SW</text>
<text x="146.7" y="105.1">MODE</text>
<text x="146.7" y="103.1">STOP</text>
<text x="154.3" y="105.2" transform="rotate(-90 154.3 105.2)">GND</text>
<text x="155.7" y="105.1">VSET</text>
<text x="146.7" y="122.4">VIN</text>
<text x="157.4" y="122.4">SW</text>
<text x="146.7" y="130.2">MODE</text>
<text x="146.7" y="126.3">EN</text>
<text x="146.7" y="128.2">STOP</text>
<text x="154.3" y="130.3" transform="rotate(-90 154.3 130.3)">GND</text>
<text x="155.7" y="130.2">VSET</text>
<text x="156.6" y="126.3">VOS</text>
<text x="146.7" y="149.5">VIN</text>
<text x="157.4" y="149.5">SW</text>
<text x="146.7" y="153.3">EN</text>
<text x="146.7" y="155.2">STOP</text>
<text x="156.6" y="153.3">VOS</text>
<text x="146.7" y="157.2">MODE</text>
<text x="154.3" y="157.3" transform="rotate(-90 154.3 157.3)">GND</text>
<text x="155.7" y="157.2">VSET</text>
</g>
<g font-size="1.7" fill="#f00">
<text x="15.3" y="58.2">[4]</text>
<text x="21.3" y="58.2">VBUS</text>
<text x="33.2" y="57.5">VBUS</text>
</g>
<g font-size="1.4">
<text x="30.9" y="1.4">5</text>
<text x="88.8" y="1.4">4</text>
<text x="146.7" y="1.4">3</text>
<text x="204.6" y="1.4">2</text>
<text x="262.6" y="1.4">1</text>
<text x=".5" y="26.1">D</text>
<text x="292" y="26.1">D</text>
<text x=".5" y="71.9">C</text>
<text x="292" y="71.9">C</text>
<text x=".5" y="117.8">B</text>
<text x="292" y="117.8">B</text>
<text x=".5" y="163.6">A</text>
<text x="292" y="163.6">A</text>
<text x="30.9" y="186.8">5</text>
<text x="88.8" y="186.8">4</text>
<text x="146.7" y="186.8">3</text>
<text x="204.6" y="186.8">2</text>
<text x="262.6" y="186.8">1</text>
</g>
</svg>
